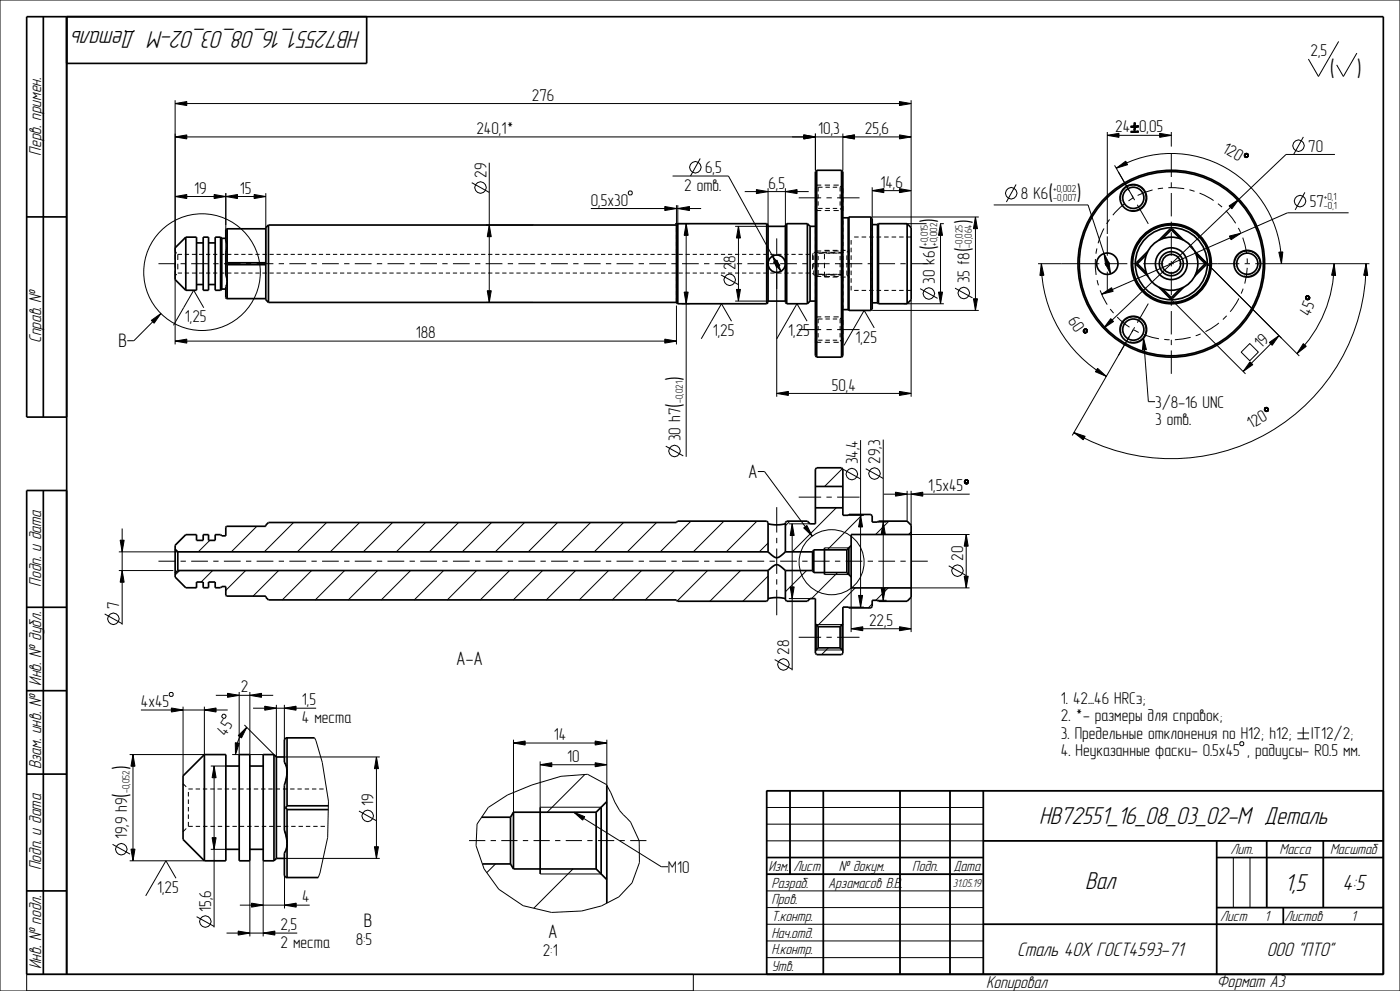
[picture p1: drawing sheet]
<svg xmlns="http://www.w3.org/2000/svg" width="420mm" height="297mm" viewBox="0 0 420 297" stroke-linecap="round" stroke-linejoin="round" font-family="sans-serif">
<g fill="none" stroke="#000" stroke-width=".51">
<path d="M13 5v120M20 5v287M110 5v14h-90M245 51v56l-.4-.4v-55.2zM252.5 51l.4 .4v55.2l-.4 .4zM8 65h12M59 71.1v15.9M59 72.8h2M61 71.1v15.9M62.6 71.1v15.9M62.6 72.8h2M64.6 71.1v15.9"/>
<path d="M67.7 79h.2M67.9 79l.2 .3M68.1 68.6v10.2M68.1 79.3v10.2M68.1 78.8l-.2 .2M68.1 79.3h11.6M68.1 78.8h11.6M79.7 68.6h-11.8l-.2 .3v3.3a3.8 3.8 0 0 1 0 3.5v6.7l.3 1a3.1 3.1 0 0 1-.3 2.4v3.4l.2 .3h11.8M80.5 67.4v23.2l-.8-.8v-21.6zM202.9 67.3l.4-.3v24l-.4-.2zM230 67l.4 .4v23.2l-.4 .4zM230.4 67.8h5.2"/>
<path d="M235.6 67.4l.4-.4v24l-.4-.4zM261.3 65l.4 .4v27.2l-.4 .4zM272.1 67l1.2 1.2v21.6l-1.2 1.2zM340.9 79h.3M341.2 79l2.7 2.8M343.9 76.3l-2.7 2.7M344.4 75.3l-3.5 3.5v.5l3.5 3.5M347.7 72l3.4-3.4h.6l3.4 3.4M351.4 68.9l-2.7 2.7M351.4 68.6v.3M351.4 68.9l2.7 2.7M358.4 75.3l3.5 3.5v.5l-3.5 3.5"/>
<path d="M358.8 76.3l2.8 2.7M361.6 79h.3M361.6 79l-2.8 2.8M59 85.3h2M62.6 85.3h2M230.4 90.2h5.2M347.7 86l3.4 3.5h.6l3.4-3.5M348.7 86.5l2.7 2.7M351.4 89.2v.3M354.1 86.5l-2.7 2.7M20 125h-12v-120h407v287h-407v-145h12M13 147v145"/>
<path d="M230.4 157l2.6 .3 2.6-.3M244.6 152.2h8.3M244.6 145.8h8.3M52.5 164.6l.8 .8M53.3 165.4v5.6M53.3 171l-.8 .8M53.3 171h177.1M53.3 165.4h177.1M230.4 179.4l2.6-.3 2.6 .3M230.4 165.4l1.2 1a1.76 1.76 0 0 0 2.8 0l1.2-1M230.4 171l1.2-1a1.76 1.76 0 0 1 2.8 0l1.2 1M230.4 165.4v-8.8l-.4-.4h-26.7l-.4 .4h-122.4l-.8 .8v.3h-11.8l-.2 .3v2.6h-1.2l-.3-.4h-1.6v1.8h-2v-1.8h-1.6v1.8h-2v-1.8h-3.3l-3.2 3.2v9.6l3.2 3.2h3.3v-1.8h2v1.8h1.6v-1.8h2v1.8h1.6l.3-.4h1.2v2.6l.2 .3h11.8v.3l.8 .8h122.4l.4 .4h26.7l.4-.4v-8.8"/>
<path d="M235.6 165.4v-8.8l.4-.4h6.2l.8 .8h1.6v-16.4l.4-.4h7.5l.4 .4v13.8h1.6l.2-.2h6.6l.4 .4v1.9h1.6l.2-.3h8.6l1.2 1.2v21.6l-1.2 1.2h-8.6l-.2-.3h-1.6v1.9l-.4 .4h-6.6l-.2-.2h-1.6v13.8l-.4 .4h-7.5l-.4-.4v-16.4h-1.6l-.8 .8h-6.2l-.4-.4v-8.8M235.6 171h8.2M235.6 165.4h8.2M243.8 171l.3 .6M243.8 165.4v5.6M244.1 171.6h10M244.1 164.8h10M244.1 164.8l-.3 .6M244.1 164.8v6.8M247.3 164.2v8M254.1 171.6l1.2 1.3M254.1 164.8v6.8"/>
<path d="M254.7 164.2v8M255.3 163.5l-1.2 1.3M273.3 160.2h-18v16h18M8 182h12M244.6 187l.8 .8M244.8 187.2v7.6M245.4 194.2h6.6M245.4 187.8h6.6M245.4 194.2l-.8 .8M245.4 187.8v6.4M252 194.2l.9 .8M252 187.8v6.4"/>
<path d="M252.7 187.2v7.6M252.9 187l-.9 .8M8 207h12M8 232h12M61.3 226.1h6.5v31.9h-6.5M61.3 226.1l-6.4 6.4v19.1l6.4 6.4M61.3 226.1v31.9M67.8 229.6h4M71.8 226.1h3.2v31.9h-3.2zM75 229.6h4M82.2 226.1h-3.2v31.9h3.2M82.2 226.1v31.9"/>
<path d="M82.2 226.1l.7 .8M82.9 226.9v30.4M82.9 226.9h2.4M86.1 221.1v20.4M94.4 221.1h-8.7l-.4 .6v6.7a6.4 6.4 0 0 1 .5 5.5l-.5 1.4v13.5l.6 2.2a6.5 6.5 0 0 1-.6 4.7v6.7l.4 .6h9.8M182 235.4v35.3M237 237v25M247 237v55M270 237v55M285 237v55M295 237v55M415 237h-185v55"/>
<path d="M67.8 254.5h4M75 254.5h4M82.9 257.3h2.4M82.9 257.3l-.7 .7M85.3 242.1h.4M85.7 242.1l.4 .5M86.1 241.5l-.4 .6M86.1 242.6h12.4M86.1 241.5h12.4M86.1 242.6v20.4M144.5 244.9h8.6M144.7 258.9h8.4"/>
<path d="M153.1 258.9l.9 1.5M153.1 244.9v14M154 243.4l-.9 1.5M154 243.4v17M154 243.4h24.8M162 241.9v20M178.8 243.4v17M180.3 241.9v20M182 240.2l-3.2 3.2M230 257h65M295 252h120M365 257h50"/>
<path d="M365 252v40M380 252v20M397 252v20M8 267h12M154 260.4h24.8M178.8 260.4l3.2 3.2M230 262h65M295 277h120M365 272h50M385 272v5"/>
<circle cx="233" cy="79" r="2.6"/>
<circle cx="351.4" cy="79" r="28"/>
<circle cx="351.4" cy="79" r="27.6"/>
<circle cx="351.4" cy="79" r="12"/>
<circle cx="351.4" cy="79" r="11.6"/>
<circle cx="351.4" cy="79" r="10.8"/>
<circle cx="351.4" cy="79" r="11.8"/>
<circle cx="351.4" cy="79" r="3.6"/>
<circle cx="351.4" cy="79" r="2.8"/>
</g>
<g fill="none" stroke="#000" stroke-width=".3">
<path d="M0 0h420v297h-420zM52.5 31l3.5-.6v1.2zM52.5 30v45.4M52.5 31h220.8M269.8 30.4l3.5 .6-3.5 .6zM273.3 30v38.2M52.5 58.9l3.5-.6v1.2zM52.5 58.9h15.2M64.2 58.3l3.5 .6-3.5 .6zM67.7 57.9v9.5M141.5 54.7l5.3 3M146.8 48.8v41.8"/>
<path d="M188.8 57.2h.6l.3 .3v.6l-.3 .3h-.6l-.3-.3v-.6zM201.8 52.8h16.7l15.8 28.5M210.1 47.5l-2.9 5.3M223.4 57.4h19.2M226.9 56.8l3.5 .6-3.5 .6zM230.4 56.4v11M235.6 57.4l3.5-.6v1.2zM235.6 56.4v11M237.6 41h35.7M241.1 40.4l3.5 .6-3.5 .6zM244.6 40v11M244.8 58v1.5"/>
<path d="M246.4 55.5h-1.6v1.5M247.4 55.5h1.6M250 55.5h1.6M252.7 55.5v1.5M252.7 58v1.5M252.9 41l3.5-.6v1.2zM252.9 40v11M261.7 57.1l3.5-.6v1.2zM261.7 56.1v8.9h31.9M261.7 57.1h11.6M269.8 56.5l3.5 .6-3.5 .6zM269.8 40.4l3.5 .6-3.5 .6z"/>
<path d="M304.8 55.3l-2.9 5.2M391 41l-2.9 5.3M391.5 57.7l-3 5.2M400.5 46.3h-14.7l-54.7 52M52.5 75.4h.1M52.5 76.4v1.4M52.5 78.8v1.4M52.5 75.4l.5 .5M53.3 79v1.7M54.6 76.2h-1.3v1.7M55.5 76.2h1.2M57.6 76.2h1.2"/>
<path d="M59.7 76.2h1.3M61.8 76.2h1.3M63.9 76.2h1.3M66 76.2h1.3M68.1 76.2h1.3M70.3 76.2h1.2M72.4 76.2h1.3M74.5 76.2h1.3M76.6 76.2h1.3M78.7 76.2h1.3M80.8 76.2h1.3M83 76.2h1.2"/>
<path d="M85.1 76.2h1.2M87.2 76.2h1.3M89.3 76.2h1.3M91.4 76.2h1.3M93.5 76.2h1.3M95.7 76.2h1.2M97.8 76.2h1.2M99.9 76.2h1.3M102 76.2h1.3M104.1 76.2h1.3M106.2 76.2h1.3M108.4 76.2h1.2"/>
<path d="M110.5 76.2h1.2M112.6 76.2h1.3M114.7 76.2h1.3M116.8 76.2h1.3M118.9 76.2h1.3M121 76.2h1.3M123.2 76.2h1.2M125.3 76.2h1.3M127.4 76.2h1.3M129.5 76.2h1.3M131.6 76.2h1.3M133.7 76.2h1.3"/>
<path d="M135.9 76.2h1.2M138 76.2h1.2M140.1 76.2h1.3M142.2 76.2h1.3M144.3 76.2h1.3M145.8 67.4h14.2M146.4 76.2h1.3M146.8 67.4l.6 3.5h-1.2zM148.6 76.2h1.2M150.7 76.2h1.2M152.8 76.2h1.3M154.9 76.2h1.3"/>
<path d="M157 76.2h1.3M159.1 76.2h1.3M161.3 76.2h1.2M163.4 76.2h1.2M165.5 76.2h1.3M167.6 76.2h1.3M169.7 76.2h1.3M171.8 76.2h1.3M173.9 76.2h1.3M176.1 76.2h1.2M177.2 62.5h33.1M178.2 76.2h1.3"/>
<path d="M180.3 76.2h1.3M182.4 76.2h1.3M184.5 76.2h1.3M186.6 76.2h1.3M188.8 76.2h1.2M190.9 76.2h1.2M193 76.2h1.3M195.1 76.2h1.3M197.2 76.2h1.3M199.3 76.2h1.3M199.4 61.9l3.5 .6-3.5 .6zM201.5 76.2h1.2"/>
<path d="M202.5 67h4.4M202.9 61.5v5.8M203.3 62.5l3.5-.6v1.2zM203.3 61.5v5.5M203.6 76.2h1.2M205.7 76.2h1.3M205.9 67l.6 3.5h-1.2zM205.9 67v69.9M207.8 76.2h1.3M209.9 76.2h1.3M212 76.2h1.3M214.2 76.2h1.2"/>
<path d="M216.3 76.2h1.2M218.4 76.2h1.3M220.5 76.2h1.3M220.5 67.8h9.9M221.5 67.8l.6 3.5h-1.2zM221.5 67.8v22.4M222.6 76.2h1.3M224.7 76.2h1.3M226.8 76.2h1.3M229 76.2h1.2M231.1 76.2h1.3M231.8 76.8l2.2 2.7-1.1 .6z"/>
<path d="M232.1 78.5l1-.5 1.2 3.3zM233 79v39.9M233.2 76.2h1.3M235.3 76.2h1.3M237.4 76.2h1.3M239.5 76.2h1.3M241.7 76.2h1.2M243.8 76.2h.1M243.8 76.2v1.7M243.8 79v1.7M244 75.9l-.2 .3M244.1 75.6h1.5"/>
<path d="M244.1 75.6h.1M244.1 76.5v1.4M244.1 78.8v1.4M244.8 63.1h.1M244.8 63.1h1.6M244.8 60.6v1.5M244.8 77.8v1.5M246.4 75.2h-1.6v1.5M246.6 75.6h1.5M247.3 75h1.5M247.3 76.1v1.6M247.3 78.8v1.6"/>
<path d="M247.4 75.2h1.6M247.4 63.1h1.6M249.1 75.6h1.5M249.8 75h1.4M250 75.2h1.6M250 63.1h1.6M251.6 75.6h1.5M252.2 75h1.5M252.7 63.1h.1M252.7 60.6v1.5M252.7 75.2v1.5M252.7 77.8v1.5"/>
<path d="M254.1 75.6h.1M254.1 76.5v1.4M254.1 78.8v1.4M254.7 75h.1M254.7 75v1.6M254.7 77.7v1.6M254.8 74.9l-.7 .7M255.3 71.9v1.4M255.3 74.2v1.4M255.3 76.5v1.4M255.3 78.8v1.4M256.2 71h1.4"/>
<path d="M258.5 71h1.3M260.7 71h1.4M263 71h1.3M265.2 71h1.4M267.5 71h1.3M269.7 71h1.4M271.1 67h6.9M272 71h1.3M282.2 67l.6 3.5h-1.2zM283.2 67h-1v24M292.6 65l.6 3.5h-1.2zM292.6 65v28"/>
<path d="M298.1 61.4h28.3l6.8 20.7M331.2 76l1.7 3.1-1.2 .4zM331.5 78.9l1.2-.3 .5 3.5zM336.3 60.3a3.8 3.8 0 0 1 3.4-4.8 3.8 3.8 0 0 1 4.1 4.1 3.8 3.8 0 0 1-4.8 3.4M361.9 78.8l22.5 22.5M368.7 61.7l3-2-2.1 2.9zM368.8 70.7l3.5-.8-3 1.9zM404.6 63.8h-18.3l-55.8 24.4M52.5 81.2v22M53 82.2l-.5 .4M53.3 81.8h.1M53.3 81.8h1.3"/>
<path d="M55.5 81.8h1.2M57.6 81.8h1.2M59.7 81.8h1.3M61.8 81.8h1.3M63.9 81.8h1.3M66 81.8h1.3M68.1 81.8h1.3M70.3 81.8h1.2M72.4 81.8h1.3M74.5 81.8h1.3M76.6 81.8h1.3M78.7 81.8h1.3"/>
<path d="M80.8 81.8h1.3M83 81.8h1.2M85.1 81.8h1.2M87.2 81.8h1.3M89.3 81.8h1.3M91.4 81.8h1.3M93.5 81.8h1.3M95.7 81.8h1.2M97.8 81.8h1.2M99.9 81.8h1.3M102 81.8h1.3M104.1 81.8h1.3"/>
<path d="M106.2 81.8h1.3M108.4 81.8h1.2M110.5 81.8h1.2M112.6 81.8h1.3M114.7 81.8h1.3M116.8 81.8h1.3M118.9 81.8h1.3M121 81.8h1.3M123.2 81.8h1.2M125.3 81.8h1.3M127.4 81.8h1.3M129.5 81.8h1.3"/>
<path d="M131.6 81.8h1.3M133.7 81.8h1.3M135.9 81.8h1.2M138 81.8h1.2M140.1 81.8h1.3M142.2 81.8h1.3M144.3 81.8h1.3M145.8 90.6h14.1M146.2 87.1h1.2l-.6 3.5zM146.4 81.8h1.3M148.6 81.8h1.2M150.7 81.8h1.2"/>
<path d="M152.8 81.8h1.3M154.9 81.8h1.3M157 81.8h1.3M159.1 81.8h1.3M161.3 81.8h1.2M163.4 81.8h1.2M165.5 81.8h1.3M167.6 81.8h1.3M169.7 81.8h1.3M171.8 81.8h1.3M173.9 81.8h1.3M176.1 81.8h1.2"/>
<path d="M178.2 81.8h1.3M180.3 81.8h1.3M182.4 81.8h1.3M184.5 81.8h1.3M186.6 81.8h1.3M188.8 81.8h1.2M190.9 81.8h1.2M193 81.8h1.3M195.1 81.8h1.3M197.2 81.8h1.3M199.3 81.8h1.3M201.5 81.8h1.2"/>
<path d="M202.9 91.6v11.6M203.6 81.8h1.2M204.6 91h2.3M205.3 87.5h1.2l-.6 3.5zM205.7 81.8h1.3M207.8 81.8h1.3M209.9 81.8h1.3M212 81.8h1.3M214.2 81.8h1.2M216.3 81.8h1.2M216.3 82.4l5.2 2.9M218.4 81.8h1.3"/>
<path d="M220.5 81.8h1.3M220.5 90.2h9.9M220.9 86.7h1.2l-.6 3.5zM222.6 81.8h1.3M224.7 81.8h1.3M226.8 81.8h1.3M229 81.8h1.2M231.1 81.8h1.3M233.2 81.8h1.3M235.3 81.8h1.3M237.4 81.8h1.3M239.5 81.8h1.3"/>
<path d="M241.7 81.8h1.2M243.8 81.8h.1M243.8 81.8l.2 .4M244.1 81.1v1.3h1.5M244.8 82.8h1.6M244.8 80.3v1.5M244.8 82.8h.1M244.8 97.5v1.5M246.4 95h-1.6v1.5M246.6 82.4h1.5M247.3 81.4v1.6h1.5M247.4 95h1.6"/>
<path d="M247.4 82.8h1.6M249.1 82.4h1.5M249.8 83h1.4M250 95h1.6M250 82.8h1.6M251.6 82.4h1.5M252.2 83h1.5M252.7 80.3v1.5M252.7 82.8h.1M252.7 95v1.5M252.7 97.5v1.5M254.1 81.1v1.3l.7 .8"/>
<path d="M254.7 83h.1M254.7 80.4v1.6M255.3 81.1v1.4M255.3 83.4v1.3M255.3 85.7v1.3M256.2 87h1.4M258.5 87h1.3M260.7 87h1.4M261.7 93h31.9M263 87h1.3M265.2 87h1.4M267.5 87h1.3"/>
<path d="M269.7 87h1.4M271.1 91h12.1M272 87h1.3M273.3 89.8v29.1M276 86.5l5.3 2.9M281.6 87.5h1.2l-.6 3.5zM286.5 86.4l5.3 2.9M292 89.5h1.2l-.6 3.5zM330.5 88.2l3-2 .5 1.1zM333.2 95.5l.9 .9-3 1.9zM336.3 99.8a3.8 3.8 0 0 1 3.4-4.8 3.8 3.8 0 0 1 4.1 4.1 3.8 3.8 0 0 1-4.8 3.4M351.1 89.5l22.6 22.5"/>
<path d="M370.5 80a3.8 3.8 0 0 1 3.4-4.8 3.8 3.8 0 0 1 4.1 4.2 3.8 3.8 0 0 1-4.8 3.3M52.5 102.2l3.5-.6v1.2zM52.5 102.2h150.4M199.4 101.6l3.5 .6-3.5 .6zM233 117.9l3.5-.6v1.2zM233 117.9h40.3M244.8 102.6h1.6M244.8 100v1.6M244.8 102.6h.1M247.4 102.6h1.6M250 102.6h1.6M252.7 100v1.6"/>
<path d="M252.7 102.6h.1M269.8 117.3l3.5 .6-3.5 .6zM343.1 101.4l.8 3.4-1.2 .1zM343.1 101.4l1.4 19h2M372.4 105.5l2.5-2.5 2.6 2.5-2.6 2.6zM375 108.4l.8 .9-2.9 2zM380.8 102.6l2.9-2-2.1 2.9zM383.7 100.6l-10.8 10.7M199.7 133.7l5.3 2.9M258.2 131.9v50.1M265 131.8v48.1M36.6 158.4v28.8"/>
<path d="M77.1 157.7l-7.7 7.7M88.1 156.6l-8.8 8.8M98 156.6l-8.8 8.8M107.9 156.6l-8.8 8.8M117.8 156.6l-8.8 8.8M127.7 156.6l-8.8 8.8M137.6 156.6l-8.8 8.8M147.5 156.6l-8.8 8.8M157.4 156.6l-8.8 8.8M167.3 156.6l-8.8 8.8M177.2 156.6l-8.8 8.8M187.1 156.6l-8.8 8.8"/>
<path d="M197 156.6l-8.8 8.8M207.3 156.2l-9.2 9.2M217.2 156.2l-9.2 9.2M227.1 156.2l-9.2 9.2M236.7 157h6.3M237 156.2l-1.4 1.3M237.7 157l.6 3.5h-1.2zM237.7 157v43.9M250.9 152.2l-13.2 13.2M252.7 140.5l-5.3 5.3M252.9 140.6l5.3 2.9M254.5 154.4h4.7"/>
<path d="M258.2 154.4l.6 3.5h-1.2zM258.8 154.2l-10.6 10.6M259.7 140.5l5.3 2.9M263.3 156.5h2.7M265 156.5l.6 3.5h-1.2zM266.7 156.2l-4 4M273.3 159.4l-.7 .8M35.6 171h16.4M35.6 165.4h17.6M36 161.9h1.2l-.6 3.5zM36.6 171l.6 3.5h-1.2zM53.9 171l-1.4 1.3"/>
<path d="M59 175.8l-.4 .4M62.9 162l-3.4 3.4M63.8 171l-3.5 3.4M64.6 160.2v.1M73.7 171l-6 5.9M83.6 171l-7.7 7.7M93.5 171l-8.8 8.8M103.4 171l-8.8 8.8M113.3 171l-8.8 8.8M123.2 171l-8.8 8.8M133.1 171l-8.8 8.8M143 171l-8.8 8.8"/>
<path d="M152.9 171l-8.8 8.8M162.8 171l-8.8 8.8M172.7 171l-8.8 8.8M182.6 171l-8.8 8.8M192.5 171l-8.8 8.8M202.4 171l-8.8 8.8M212.3 171l-9.1 9.1M222.2 171l-9.2 9.2M230.4 162.7l-2.6 2.7M230.4 172.6l-7.5 7.6M236.7 179.4h6.3M237.1 175.9h1.2l-.6 3.5z"/>
<path d="M242 171l-6.4 6.3M247.3 172.2h7.4M247.3 164.2h7.4M251.3 171.6l-7.8 7.8M255.3 176.2v13.2M256.6 176.2l-11.4 11.4M257.6 178.5h1.2l-.6 3.5zM263.3 179.9h2.7M264.4 176.4h1.2l-.6 3.5zM266.5 176.2l-3.7 3.7M273.3 179v10.4M273.3 176.2h17.6"/>
<path d="M273.3 160.2h17.6M284.6 169.6l5.3 2.9M289.3 172.7h1.2l-.6 3.5zM289.9 160.2l.6 3.5h-1.2zM289.9 160.2v16M31.4 184l5.2 2.9M232.4 197.7l5.3 2.9M244.8 194.8h7.9M244.8 187.2h7.9M248.5 194.2l-2 2M254.5 182h4.7M255.3 188.4l3.5-.6v1.2z"/>
<path d="M255.3 188.4h18M261.7 181l-1.2 1.2M269.8 187.8l3.5 .6-3.5 .6zM42.3 212.8h26M51.1 207.5h.6l.2 .3v.6l-.2 .3h-.6l-.3-.3v-.6zM51.4 212.2l3.5 .6-3.5 .6zM54.9 211.8v20.7M61.3 212.8l3.5-.6v1.2zM61.3 211.8v14.3h-22.4M64.8 208.4h17.2M66.8 214.1l.4-.1 .5 .3 .1 .4-.3 .5-.4 .1-.5-.3-.1-.4zM68.3 207.8l3.5 .6-3.5 .6z"/>
<path d="M71.8 207.4v18.7h-2.2M73.3 217.3l8.9 8.8M74 218a11.5 11.5 0 0 0-3.4 8.1M75 208.4l3.5-.6v1.2zM75 207.4v18.7h4M75.9 212.2h18.9M79.4 211.6l3.5 .6-3.5 .6zM82.9 211.2v15.7M85.3 212.2l3.5-.6v1.2zM85.3 211.2v10.5M389.2 219.7h3.5M391 217.9v3.5"/>
<path d="M39.9 226.1l.6 3.5h-1.2zM39.9 226.1v31.9M54.9 234.9l1 .9M56.5 237.4v1.3M56.5 239.6v1.3M56.5 236.5h1.3M58.7 236.5h1.3M60.9 236.5h1.3M63.1 236.5h1.3M63.2 229.6h4.6M64.2 229.6l.6 3.5h-1.2zM64.2 229.6v48.3"/>
<path d="M65.2 236.5h1.3M67.4 236.5h1.3M69.6 236.5h1.3M70.6 222.6l1.2 .2-1.2 3.3zM71.5 220.4l2.5-2.4-1.6 3.2zM71.8 236.5h1.3M74 236.5h1.3M76.1 236.5h1.4M78.3 236.5h1.3M80.5 236.5h1.3M82.7 236.5h1.3M84.9 236.5h1.3"/>
<path d="M85.3 228.4l.6 1.3M85.3 226.9h28.6M85.9 233l-.3 1.4M86.1 230.7v1.4M87 236.5h1.4M89.2 236.5h1.3M91.4 236.5h1.3M93.6 236.5h1.3M94.4 221.1l2.3 7.4 1.8 11.6-.2 10.9-2.3 10.7-.5 1.3M95.8 236.5h1.3M112.9 226.9l.6 3.5h-1.2zM112.9 226.9v30.4"/>
<path d="M154 222.7l3.5-.6v1.2zM154 221.7v21.7M154 222.7h28M162 229.2l3.5-.6v1.2zM162 228.2v13.7h18.3M162 229.2h20M175.4 232.1l-11.3 11.3M178.5 228.6l3.5 .6-3.5 .6zM178.5 222.1l3.5 .6-3.5 .6zM182 221.7v13.7M230 237h185v55h-185zM237 237v25"/>
<path d="M247 237v55M270 237v55M285 237v55M295 237v55M372 222.6l.2-.3h.6l.3 .3v.6l-.3 .3h-.6l-.2-.3zM389.2 221.4h3.5M33.8 253.1l5.2 2.9M38.9 258h22.4M39.3 254.5h1.2l-.6 3.5zM55.9 248.3l-1 1M56.5 241.8v1.4M56.5 244.1v1.3"/>
<path d="M56.5 246.3v1.4h1.3M58.7 247.7h1.3M60.9 247.7h1.3M63.1 247.7h1.3M63.2 254.5h4.6M63.6 251h1.2l-.6 3.5zM65.3 247.7h1.3M67.5 247.7h1.4M69.7 247.7h1.4M71.9 247.7h1.4M74.1 247.7h1.4M75 258v22.6"/>
<path d="M76.3 247.7h1.4M78.5 247.7h1.4M79 258v22.6M80.7 247.7h1.4M83 247.7h1.3M85.2 247.7h1.3M85.3 248.8l.6 2.4M85.3 257.3h28.6M85.4 256.9v15.4M86.1 252.8l-.3 1.8M87.4 247.7h1.3M89.6 247.7h1.3"/>
<path d="M91.8 247.7h1.3M94 247.7h1.3M96.2 247.7h1.3M98.4 247.7h.1M107.7 243.1l5.2 2.9M112.3 253.8h1.2l-.6 3.5zM146.5 242l5.8-3.7 7.3-3 8.7-2.6 8-.6 5.6 3 1.3 2.5a17.8 17.8 0 0 0 6 8.8l2.6 5.6v6.5l-2.2 6.1-3.9 4.2-5.3 2.7-5.9 1.5-9 .5-8.6-2.1-7.3-4.9-4.4-6.1-2.4-6.9 .3-6.5zM148.6 258.9l-2.6 2.6M172.1 243.4l3.3 1.4-.6 1zM172.1 243.4l26.3 16.4h2M230 242h65M230 247h65"/>
<path d="M230 252h185M230 257h65M365 257h50M365 252v40M370 257v15M375 257v15M380 252v20M397 252v20M59 274.7l5.2 2.9M68 279.6h21.2M71.5 279l3.5 .6-3.5 .6zM72 271.3h20.9"/>
<path d="M75.5 270.7l3.5 .6-3.5 .6zM79 279.6l3.5-.6v1.2zM85.4 271.3l3.5-.6v1.2zM162 261.9h18.3M171.9 260.4l-11.8 11.8M230 262h65M230 267h65M230 272h65M230 277h185M365 272h50M385 272v5M8 297v-5h200v5"/>
<path d="M230 282h65M230 287h65"/>
<circle cx="144.2" cy="56.2" r="1.72"/>
<circle cx="208.6" cy="50.1" r="1.72"/>
<circle cx="303.3" cy="57.9" r="1.72"/>
<circle cx="389.5" cy="43.7" r="1.72"/>
<circle cx="390" cy="60.3" r="1.72"/>
<circle cx="60.6" cy="81.6" r="17.5"/>
<circle cx="218.9" cy="83.9" r="1.72"/>
<circle cx="278.7" cy="88" r="1.72"/>
<circle cx="289.1" cy="87.9" r="1.72"/>
<circle cx="202.4" cy="135.2" r="1.72"/>
<circle cx="255.6" cy="142.1" r="1.72"/>
<circle cx="262.3" cy="142" r="1.72"/>
<circle cx="249.5" cy="168.5" r="9.7"/>
<circle cx="287.2" cy="171.1" r="1.72"/>
<circle cx="34" cy="185.5" r="1.72"/>
<circle cx="235" cy="199.2" r="1.72"/>
<circle cx="36.4" cy="254.5" r="1.72"/>
<circle cx="110.3" cy="244.6" r="1.72"/>
<circle cx="61.6" cy="276.2" r="1.72"/>
</g>
<g fill="#000">
<path d="M52.5 31l3.5-.6v1.2zM269.8 30.4l3.5 .6-3.5 .6zM52.5 58.9l3.5-.6v1.2zM64.2 58.3l3.5 .6-3.5 .6zM226.9 56.8l3.5 .6-3.5 .6zM235.6 57.4l3.5-.6v1.2zM241.1 40.4l3.5 .6-3.5 .6zM252.9 41l3.5-.6v1.2zM261.7 57.1l3.5-.6v1.2zM269.8 56.5l3.5 .6-3.5 .6zM269.8 40.4l3.5 .6-3.5 .6zM368.7 61.7l3-2-2.1 2.9z"/>
<path d="M146.8 67.4l.6 3.5h-1.2zM199.4 61.9l3.5 .6-3.5 .6zM203.3 62.5l3.5-.6v1.2zM205.9 67l.6 3.5h-1.2zM221.5 67.8l.6 3.5h-1.2zM231.8 76.8l2.2 2.7-1.1 .6zM282.2 67l.6 3.5h-1.2zM292.6 65l.6 3.5h-1.2zM331.2 76l1.7 3.1-1.2 .4zM368.8 70.7l3.5-.8-3 1.9zM146.2 87.1h1.2l-.6 3.5zM205.3 87.5h1.2l-.6 3.5z"/>
<path d="M220.9 86.7h1.2l-.6 3.5zM232.1 78.5l1-.5 1.2 3.3zM281.6 87.5h1.2l-.6 3.5zM292 89.5h1.2l-.6 3.5zM330.5 88.2l3-2 .5 1.1zM333.2 95.5l.9 .9-3 1.9zM331.5 78.9l1.2-.3 .5 3.5zM52.5 102.2l3.5-.6v1.2zM199.4 101.6l3.5 .6-3.5 .6zM233 117.9l3.5-.6v1.2zM269.8 117.3l3.5 .6-3.5 .6zM343.1 101.4l.8 3.4-1.2 .1z"/>
<path d="M375 108.4l.8 .9-2.9 2zM380.8 102.6l2.9-2-2.1 2.9zM237.7 157l.6 3.5h-1.2zM258.2 154.4l.6 3.5h-1.2zM265 156.5l.6 3.5h-1.2zM36 161.9h1.2l-.6 3.5zM36.6 171l.6 3.5h-1.2zM237.1 175.9h1.2l-.6 3.5zM264.4 176.4h1.2l-.6 3.5zM289.3 172.7h1.2l-.6 3.5zM289.9 160.2l.6 3.5h-1.2zM255.3 188.4l3.5-.6v1.2z"/>
<path d="M257.6 178.5h1.2l-.6 3.5zM269.8 187.8l3.5 .6-3.5 .6zM51.4 212.2l3.5 .6-3.5 .6zM61.3 212.8l3.5-.6v1.2zM68.3 207.8l3.5 .6-3.5 .6zM71.5 220.4l2.5-2.4-1.6 3.2zM75 208.4l3.5-.6v1.2zM79.4 211.6l3.5 .6-3.5 .6zM85.3 212.2l3.5-.6v1.2zM39.9 226.1l.6 3.5h-1.2zM64.2 229.6l.6 3.5h-1.2zM70.6 222.6l1.2 .2-1.2 3.3z"/>
<path d="M112.9 226.9l.6 3.5h-1.2zM154 222.7l3.5-.6v1.2zM162 229.2l3.5-.6v1.2zM178.5 228.6l3.5 .6-3.5 .6zM178.5 222.1l3.5 .6-3.5 .6zM39.3 254.5h1.2l-.6 3.5zM63.6 251h1.2l-.6 3.5zM112.3 253.8h1.2l-.6 3.5zM172.1 243.4l3.3 1.4-.6 1zM71.5 279l3.5 .6-3.5 .6zM79 279.6l3.5-.6v1.2zM75.5 270.7l3.5 .6-3.5 .6z"/>
<path d="M85.4 271.3l3.5-.6v1.2z"/>
</g>
<!-- layer: AXES -->
<g fill="none" stroke="#000" stroke-width=".51">
<path d="M245 51h7.5M55.7 71.1l-3.2 3.2v9.5l3.2 3.2M55.7 71.1v15.9M55.7 71.1h3.3M61 71.1h1.6M64.6 71.1h1.6M66.2 71.1v15.9M66.2 71.1l.3 .3M66.5 71.4v15.2M66.5 71.4h1.2M80.5 67.4h122.4M203.3 67h26.7"/>
<path d="M236 67h6.2M242.2 67l.8 .8M242.2 67v24M243 67.8h1.6M243 67.8v22.4M252.9 65.3h1.6M254.5 65.3v27.5M254.7 65h6.6M254.7 65l-.2 .3M254.7 65v28M261.7 67.3h1.6M263.3 67.3v23.5"/>
<path d="M263.5 67h8.6M263.5 67l-.2 .3M263.5 67v24M55.7 87h3.3M61 87h1.6M64.6 87h1.6M66.5 86.6l-.3 .4M66.5 86.6h1.2M80.5 90.6h122.4M203.3 91h26.7M236 91h6.2M243 90.2h1.6"/>
<path d="M243 90.2l-.8 .8M252.9 92.8h1.6M254.5 92.8l.2 .2M254.7 93h6.6M261.7 90.8h1.6M263.3 90.8l.2 .2M263.5 91h8.6M245 107h7.5"/>
<circle cx="340" cy="59.3" r="4"/>
<circle cx="340" cy="59.3" r="3.2"/>
<circle cx="332.2" cy="79" r="3.2"/>
<circle cx="351.4" cy="79" r="8"/>
<circle cx="351.4" cy="79" r="4.8"/>
<circle cx="374.2" cy="79" r="4"/>
<circle cx="374.2" cy="79" r="3.2"/>
<circle cx="340" cy="98.8" r="4"/>
<circle cx="340" cy="98.8" r="3.2"/>
</g>
<g fill="none" stroke="#000" stroke-width=".3">
<path d="M239.6 59.3h6.7M244.6 55.3l.5 .5M244.6 56.4v1.6M244.6 59v1.6M245.4 58.2v1.3M246.8 56.1h-1.4v1.3M247.6 56.1h1.4M247.9 59.3h1.6M249.8 56.1h1.4M251.1 59.3h6.8M252 58.2v1.3M252.5 55.6l-.5 .5v1.3"/>
<path d="M252.9 56.4v1.6M252.9 59v1.6M335.5 51.5l3.3 5.7M339.6 58.6l.8 1.4M351.4 46v7M351.4 54.6v1.6M351.4 57.8v7M47.5 79h5.1M54.2 79h1.6M57.4 79h5M64 79h1.6M67.2 79h5"/>
<path d="M73.8 79h1.6M77 79h5M83.6 79h1.6M86.8 79h5M93.4 79h1.6M96.6 79h5M103.2 79h1.6M106.4 79h5.1M113.1 79h1.6M116.3 79h5M122.9 79h1.6M126.1 79h5"/>
<path d="M132.7 79h1.6M135.9 79h5M142.5 79h1.6M145.7 79h5M152.3 79h1.6M155.5 79h5M162.1 79h1.6M165.3 79h5.1M172 79h1.6M175.1 79h5.1M181.8 79h1.6M185 79h5"/>
<path d="M191.6 79h1.6M194.8 79h5M201.4 79h1.6M202.9 68.3v1.2M202.9 70.4v1.3M202.9 72.5v1.3M202.9 74.6v1.3M202.9 76.7v1.3M202.9 78.8v1.3M204.6 79h5M211.2 79h1.6M214.4 79h5"/>
<path d="M221 79h1.6M224.2 79h5.1M230.9 79h1.5M233 71.4v5.2M233 78.2v1.6M234 79h5.1M240.7 79h1.6M243.9 79h5M244.6 61.7v1.6l.5-.5M244.6 75l.5 .5M244.6 67.8h.1M244.6 68.7v1.4"/>
<path d="M244.6 71v1.3M244.6 73.2v1.4M244.6 75.5v1.3M244.6 77.7v1.3M244.6 79.9v1.4M245.4 62.5h1.4M245.4 60.3v1.3M245.4 76.7v1.3M245.4 78.8v1.3M247.4 75.8l-2 .1M247.6 62.5h1.4M249.8 62.5h1.4"/>
<path d="M250.5 79h1.6M252 62.5l.5 .5M252 60.3v1.3M252 76.7v1.3M252 78.8v1.3M252.5 75.4l-.5 .5M252.9 74.6v1.2l-5.3 .1M252.9 61.7v1.6M252.9 66.1v1.3M252.9 68.2v1.3M252.9 70.4v1.2M252.9 72.5v1.2"/>
<path d="M252.9 76.7v1.3M252.9 78.8v1.3M253.7 79h5M260.3 79h1.6M261.7 68.2v1.2M261.7 70.3v1.3M261.7 72.4v1.3M261.7 74.6v1.2M261.7 76.7v1.3M261.7 78.8v1.3M263.5 79h5M270.1 79h1.6"/>
<path d="M273.3 79h5M318.4 79h11.4M331.4 79h6.8M332.2 70.8v5.8M332.2 78.2v1.6M339.8 79h1.6M341.2 61.4l3.3 5.7M343 79h6M350.6 79h1.6M351.4 66.4v1.6M351.4 69.6v7M351.4 78.2v1.6"/>
<path d="M353.8 79h18M373.4 79h1.6M376.6 79h7.8M202.9 80.9v1.3M202.9 83v1.3M202.9 85.2v1.2M202.9 87.3v1.2M202.9 89.4v1.2M233 81.4v5.2M239.6 98.8h6.7M244.6 94.8l.5 .5M244.6 82.2v1.3"/>
<path d="M244.6 84.4v1.4M244.6 86.7v1.3M244.6 88.9v1.3M244.6 95.8v1.6M244.6 98.5v1.6M245.1 82.5l-.5 .5M245.4 80.9v1.3h2M245.4 97.7v1.3M245.4 99.8v1.3M246.8 95.6h-1.4v1.3M247.6 95.6h1.4M247.9 98.8h1.6"/>
<path d="M249.8 95.6h1.4M251.1 98.8h6.8M252 80.9v1.3l.5 .5M252 97.7v1.3M252 99.8v1.3M252.5 95.1l-.5 .5v1.3M252.9 80.9v1.3h-5.3M252.9 83.1v1.2M252.9 85.2v1.2M252.9 87.3v1.3M252.9 89.4v1.3M252.9 91.5v1.3"/>
<path d="M252.9 95.8v1.6M252.9 98.5v1.6M261.7 81v1.2M261.7 83.1v1.3M261.7 85.2v1.3M261.7 87.3v1.3M261.7 89.5v1.3M332.2 81.4v5.8M340.4 98.1l-.8 1.4M344.5 91l-3.3 5.7M351.4 81.4v7M351.4 90v1.6"/>
<path d="M351.4 93.2v7M244.6 101.2v1.6l.5-.5M245.4 102h1.4M247.6 102h1.4M249.8 102h1.4M252 102l.5 .4M252.9 101.2v1.6M338.8 100.9l-3.3 5.7M351.4 101.8v1.6M351.4 105v7M233 152v7.6M239.6 149h6.7"/>
<path d="M247.9 149h1.6M251.1 149h6.8M47.5 168.2h5.1M54.2 168.2h1.6M57.4 168.2h5M64 168.2h1.6M67.2 168.2h5M73.8 168.2h1.6M77 168.2h5M83.6 168.2h1.6M86.8 168.2h5M93.4 168.2h1.6"/>
<path d="M96.6 168.2h5M103.2 168.2h1.6M106.4 168.2h5.1M113.1 168.2h1.6M116.3 168.2h5M122.9 168.2h1.6M126.1 168.2h5M132.7 168.2h1.6M135.9 168.2h5M142.5 168.2h1.6M145.7 168.2h5M152.3 168.2h1.6"/>
<path d="M155.5 168.2h5M162.1 168.2h1.6M165.3 168.2h5.1M172 168.2h1.6M175.1 168.2h5.1M181.8 168.2h1.6M185 168.2h5M191.6 168.2h1.6M194.8 168.2h5M201.4 168.2h1.6M204.6 168.2h5M211.2 168.2h1.6"/>
<path d="M214.4 168.2h5M221 168.2h1.6M224.2 168.2h5.1M230.9 168.2h1.5M233 161.2v1.6M233 164.4v7.6M233 173.6v1.6M233 176.8v7.6M234 168.2h5.1M240.7 168.2h1.6M243.9 168.2h5M250.5 168.2h1.6"/>
<path d="M253.7 168.2h5M260.3 168.2h1.6M263.5 168.2h5M270.1 168.2h1.6M273.3 168.2h5M239.6 191h6.7M247.9 191h1.6M251.1 191h6.8M140.7 251.9h4.9M147.2 251.9h1.6M150.4 251.9h4.9M156.9 251.9h1.6"/>
<path d="M160 251.9h4.9M166.5 251.9h1.6M169.7 251.9h4.9M176.2 251.9h1.6M179.4 251.9h4.9M185.9 251.9h1.6M189.1 251.9h4.8"/>
</g>
<path d="M374.2 79a22.8 22.8 0 0 0-33.7-20 22.8 22.8 0 0 0-1.6 39.1 22.8 22.8 0 0 0 35.2-17.1l.1-2" fill="none" stroke="#000" stroke-width=".3" stroke-dasharray="1.6 1.6 4.8 1.6" stroke-linecap="butt"/>
<!-- layer: DETAILS -->
<path d="M401.6 12.4l-6.1 10.5-3-5.2M407.1 15.9l-4.1 7-2-3.5M45.4 96l2.9-2-2.1 2.9zM48.3 94l-8.1 8.1h-2M61.1 92.2l-3-5.2-6.1 10.5M219.5 96.3l-3.1-5.3-6 10.5M242.1 96.3l-3-5.3-6.1 10.5M262.3 98.3l-3.1-5.3-6 10.5M227.3 141.3h2l14.4 19.4M241.1 158.2l1-.7 1.6 3.2zM52.8 263.2l-3-5.2-6.1 10.5" fill="none" stroke="#000" stroke-width=".3"/>
<path d="M45.4 96l2.9-2-2.1 2.9zM241.1 158.2l1-.7 1.6 3.2z" fill="#000"/>
<!-- layer: DRAFT_DIMS -->
<g fill="#000">
<path d="M340.6 36.8v.9h-.4zM339.3 38.2l1.3-.5zM339.3 37.7h.9l-.9 .5zM340.6 38.2v.9h-.4zM340.2 36.8h.4l-.4 .9zM340.2 38.2l1.3-.5zM340.6 38.2l.9-.5v.5zM340.2 38.2h.4l-.4 .9zM52.5 41l3.5-.6v1.2zM67.7 58.9l3.5-.6v1.2zM76.2 58.3l3.5 .6-3.5 .6zM241.1 40.4l3.5 .6-3.5 .6z"/>
<path d="M332.2 40.6l3.5-.6v1.2zM334.9 50.4l2.8-2.1 .6 1.1zM347.9 40l3.5 .6-3.5 .6zM373.3 46.6l.3 .2zM373.3 46.4l.2 .2zM373.3 46.8l.9 .4zM373.3 46.3h.3zM373.3 46.9l.8 .3zM373.4 46.1l.3 .1zM373.3 46.6l.2 .1zM373.3 46.4h.3zM373.3 46.3l.3 .1h-.3z"/>
<path d="M373.3 46.8l.3 .1zM373.4 47.1l.5 .1zM373.6 47.1l.3 .1zM373.6 46l.4 .2zM373.3 46.8l.4 .1zM373.4 46.1l.2 .2h-.3zM373.3 46.8l.5 .2zM373.7 46l.8 .4zM373.4 46.1l.4 .1zM373.3 46.9l.6 .3zM373.9 47l.4 .1zM373.4 46.1l.5 .1z"/>
<path d="M373.9 45.9l.6 .4zM374 47l.3 .1zM373.3 46.8l.8 .4zM374.1 46l.3 .1zM373.6 46l.5 .2zM374.2 46.9h.3l-.2 .2zM374.1 46.2l.4 .2zM373.8 47l.4 .2zM374.2 46.3l.3 .1zM374.2 46.4l.4 .2zM374.3 46.7h.2zM374.2 46.8l.3-.1v.2z"/>
<path d="M374.3 46.5l.3 .1zM374.3 46.6l.2 .1zM374.1 46.9l.2 .2zM373.9 45.9l.5 .2zM374.2 46.8l.3 .1zM373.7 46l.8 .3zM312.4 79l.8 3.5-1.2 .1zM383.6 75.6l1.2-.1-.4 3.5zM400.2 79l.5 3.6-1.2-.1zM409.8 79l.5 3.6-1.2-.1zM325 99.2l.5 .6zM325 99.1l.7 .7z"/>
<path d="M325 98.9l.2 .3zM325 99.4l.3 .4zM325.1 99.5l.2 .3zM325.1 98.8l.1 .2zM325 99.1l.2 .2zM325 99.1l.3 .3zM325.2 98.6l.3 .2zM325 98.9l.2 .2zM325 99.1l.4 .4zM325 99.2l.3 .6zM325.1 98.8l.3 .1zM325.1 98.8l.1-.2 .2 .3z"/>
<path d="M325.4 98.6l.2 .2zM325.4 99.5l.4 .3zM325.2 98.6h.2l.1 .2zM325 99.1l.5 .7zM325.5 99.6l.3 .2zM325.6 98.5l.3 .4zM325.4 99.5l.3 .3zM325.4 98.6l.3 .2zM325.7 98.6l.6 .7zM325.7 99.6l.3 .1-.2 .1zM325.4 98.6l.4 .2zM325.6 99.6l.2 .2z"/>
<path d="M325.8 99.5l.3 .1zM325.8 99.5l.3 .1-.1 .1zM325.9 98.6l.4 .5zM325.6 98.5l.4 .5zM326 99.3l.2 .2zM326 99.3l.1 .3zM325.7 99.6l.3 .1zM326 99l.3 .3zM326 99.1l.3 .2zM326 99.2l.2 .3zM326 98.7l.2 .3zM325.9 98.6l.3 .4z"/>
<path d="M325.7 98.6l.6 .5zM391.8 88.9l-.2 .3zM391.8 88.9l.1-.2-.3 .6zM391.9 88.7l.1-.1-.3 .9zM392 88.6l-.3 .9zM391.8 88.9l-.2 .4zM391.9 89.2l-.1 .4zM392 89.5l-.1 .3zM391.9 88.7l-.2 .8zM391.9 89.3v.5zM391.9 89.1l-.1 .5zM391.9 89.4v.4z"/>
<path d="M392 88.6l-.1 .5zM392.1 89.6l-.1 .3zM392.1 89.6l-.1 .3-.1-.1zM392 88.6v.4zM392 88.6h.2l-.1 .3zM392.1 89.6l.1 .3zM392.1 89.6l.1 .3h-.2zM392.2 88.6l-.1 .3zM392.2 89.6v.3zM392.2 88.6h.2l-.2 .3zM392.3 89.7l.1 .2zM392.3 89.7l-.1 .2z"/>
<path d="M392.4 88.6l-.2 .3zM392.4 89.6v.3zM392.4 88.6v.3zM392.4 88.6l.1 .1-.1 .2zM392.5 89.6v.2zM392.5 89.6l-.1 .3zM392.5 88.7h.2l-.2 .2zM392.5 88.7v.2zM392.8 88.8l-.3 1zM392.6 89.4l-.1 .4zM392.7 89.3l-.2 .5zM392.7 88.7v.4z"/>
<path d="M392.7 88.7v.5zM392.9 89l-.2 .8zM392.7 88.7l-.1 .3zM392.8 88.8l-.1 .5zM392.9 89.2l-.1 .5zM392.9 89.2v.3zM392.9 89l-.4 .8zM392.9 89.2l-.2 .6zM329.3 110.4l2.6 2.4-3.3-1.4zM391 103l.9 .8-2.8 2.2zM322.2 129.6l3.3 1.2-.5 1zM379.3 122.7l.4-.3z"/>
<path d="M379.3 122.9l.2-.2zM379.3 122.5l.8-.4zM379.6 122.8l-.2 .2zM379.4 122.4l.5-.3zM379.5 122.3l.2-.2zM379.7 123l-.2 .2zM379.5 122.6l-.2 .3zM379.3 122.9l.3-.1-.2 .2zM379.6 122.9l-.1 .3zM379.4 123l.2-.1-.1 .3zM379.6 122.5l-.3 .4zM379.3 122.7l.3-.2-.3 .4z"/>
<path d="M379.6 123.3l.3-.2zM379.7 123.1l-.1 .2zM379.5 123.2l.2-.1zM379.3 122.5l.4-.1-.4 .3zM379.5 122.3l.2-.2-.3 .3zM379.8 123.3l.8-.6zM379.7 122.4l.4-.3zM379.9 123.1l-.1 .2zM379.8 122.3l.3-.2zM380.1 122.1h.2l-.4 .2zM379.9 123.4l.7-.5zM379.4 122.4l.5-.3-.6 .4z"/>
<path d="M379.8 123.3l.3-.3zM380 122.3l.3-.2zM380.3 122.1l.1 .2-.3 .1zM379.8 123.3l.4-.3zM380.1 123.4l.4-.3zM380.3 123.3l.2-.2zM380.6 122.6l-.3 .3zM379.9 122.3l.4-.2zM380.4 122.3l-.1 .2zM380.4 122.3l.1 .1-.2 .1zM380.5 122.4l.1 .2h-.3zM380.3 122.7l.3-.1z"/>
<path d="M380.1 122.4l.3-.1zM379.9 123.4l.6-.3zM380.3 122.5l.2-.1zM380.3 122.6h.3zM379.8 123.3l.8-.4zM380.3 122.9l.3-.2zM268.6 147.5l3.5 .6-3.5 .6zM273.3 148.1l3.5-.6v1.2zM289.3 144.4l.2-.1zM289.3 144.2h.3zM289.3 144.6h.3zM289.4 144.1l.4-.1z"/>
<path d="M289.4 144.7h.3zM289.5 143.9h.9zM289.5 144.9l1-.2zM289.3 144.6l.2-.2zM289.3 144.4h.2l-.2 .2zM289.3 144.2l.2 .1-.2 .1zM289.6 143.8h.7zM289.6 145l.8-.1zM289.3 144.2l.4-.1zM289.4 144.1h.3l-.4 .1zM289.5 144.9l.3-.1zM289.8 143.8h.3z"/>
<path d="M289.5 144.9l.4-.1zM289.4 144.1l.5-.1zM289.5 143.9l.4 .1-.5 .1zM289.5 144.9l.5-.1zM289.8 145h.4zM289.9 145h.3zM289.9 144l.5-.1zM289.6 143.8h.5zM290 144l.4-.1zM290.1 144.1h.4zM290.1 144.7l.4-.1zM290.3 144.6h.2z"/>
<path d="M289.6 145h.6zM289.5 143.9l.8-.1zM290.2 144.1h.3zM290.3 144.2h.2zM290.3 144.3l.2-.1zM290.3 144.4l.2-.2 .1 .2zM290.3 144.5l.3-.1-.1 .2zM289.5 144.9h.9zM290 144.8l.5-.1zM290.3 144.5l.2 .1zM290.3 144.4h.3z"/>
</g>
<g fill="none" stroke="#000" stroke-width=".3">
<path d="M332.2 39.6v30.5M339.3 38.2l1.3-.5h.9zM339.3 38.2l1.3-.5zM339.3 37.7h.9l-.9 .5zM339.3 38.2l2.2-.5-1.3 .5zM339.3 39.3h2.2l-2.2 .4zM339.3 39.7l2.2-.4v.4zM340.2 36.8h.4l-.4 .9zM340.2 38.2l1.3-.5zM340.2 38.2h.4l-.4 .9zM340.6 36.8v.9h-.4zM340.6 38.2l.9-.5v.5z"/>
<path d="M340.6 38.2v.9h-.4zM347.9 40l3.5 .6-3.5 .6zM351.4 39.6v4.3M52.5 41l3.5-.6v1.2zM52.5 40v34.3M52.5 41h192.1M67.7 58.9l3.5-.6v1.2zM67.7 57.9v21.1M67.7 58.9h12M76.2 58.3l3.5 .6-3.5 .6zM79.7 57.9v21.1M241.1 40.4l3.5 .6-3.5 .6z"/>
<path d="M244.6 40v11M332.2 40.6l3.5-.6v1.2zM332.2 40.6h19.2M334.4 49.6l5.6 9.7M334.9 50.4l2.8-2.1 .6 1.1zM334.9 50.4a33 33 0 0 1 49.5 28.6M373.3 46.6l.2 .1zM373.3 46.6l.3 .2zM373.3 46.4h.3zM373.3 46.4l.2 .2zM373.3 46.8l.5 .2zM373.3 46.8l.4 .1z"/>
<path d="M373.3 46.8l.3 .1zM373.3 46.8l.9 .4zM373.3 46.8l.8 .4zM373.3 46.3h.3zM373.3 46.3l.3 .1h-.3zM373.3 46.9l.8 .3zM373.3 46.9l.6 .3zM373.4 47.1l.5 .1zM373.4 46.1l.4 .1zM373.4 46.1l.5 .1zM373.4 46.1l.3 .1zM373.4 46.1l.2 .2h-.3z"/>
<path d="M373.6 47.1l.3 .1zM373.6 46l.5 .2zM373.6 46l.4 .2zM373.7 46l.8 .3zM373.7 46l.8 .4zM373.8 47l.4 .2zM373.9 47l.4 .1zM373.9 45.9l.5 .2zM373.9 45.9l.6 .4zM374 47l.3 .1zM374.1 46l.3 .1zM374.1 46.9l.2 .2z"/>
<path d="M374.1 46.2l.4 .2zM374.2 46.9h.3l-.2 .2zM374.2 46.3l.3 .1zM374.2 46.4l.4 .2zM374.2 46.8l.3-.1v.2zM374.2 46.8l.3 .1zM374.3 46.7h.2zM374.3 46.5l.3 .1zM374.3 46.6l.2 .1zM311.4 79h7M312.4 79l.8 3.5-1.2 .1zM312.4 79a39 39 0 0 0 19.5 33.8"/>
<path d="M356.8 73.7l33 33M383.6 75.6l1.2-.1-.4 3.5zM384.4 79h26.4M400.2 79l.5 3.6-1.2-.1zM400.2 79a38.1 38.1 0 0 1-11.1 27M409.8 79l.5 3.6-1.2-.1zM409.8 79a58.4 58.4 0 0 1-87.6 50.6M325 99.2l.5 .6zM325 99.2l.3 .6zM325 99.1l.4 .4zM325 99.1l.3 .3zM325 99.1l.2 .2z"/>
<path d="M325 99.1l.7 .7zM325 99.1l.5 .7zM325 99.4l.3 .4zM325 98.9l.2 .2zM325 98.9l.2 .3zM325.1 99.5l.2 .3zM325.1 98.8l.3 .1zM325.1 98.8l.1-.2 .2 .3zM325.1 98.8l.1 .2zM325.2 98.6h.2l.1 .2zM325.2 98.6l.3 .2zM325.4 99.5l.3 .3z"/>
<path d="M325.4 98.6l.3 .2zM325.4 98.6l.4 .2zM325.4 98.6l.2 .2zM325.4 99.5l.4 .3zM325.5 99.6l.3 .2zM325.6 98.5l.4 .5zM325.6 98.5l.3 .4zM325.6 99.6l.2 .2zM325.7 98.6l.6 .5zM325.7 98.6l.6 .7zM325.7 99.6l.3 .1zM325.7 99.6l.3 .1-.2 .1z"/>
<path d="M325.8 99.5l.3 .1zM325.8 99.5l.3 .1-.1 .1zM325.9 98.6l.3 .4zM325.9 98.6l.4 .5zM326 99l.3 .3zM326 99.3l.1 .3zM326 99.1l.3 .2zM326 99.2l.2 .3zM326 99.3l.2 .2zM326 98.7l.2 .3zM340 98.8l-18.3 31.7M391.8 88.9l-.2 .3z"/>
<path d="M391.8 88.9l-.2 .4zM391.8 88.9l.1-.2-.3 .6zM391.9 89.2l-.1 .4zM391.9 88.7l-.2 .8zM391.9 88.7l.1-.1-.3 .9zM391.9 89.3v.5zM391.9 89.1l-.1 .5zM391.9 89.4v.4zM392 89.5l-.1 .3zM392 88.6l-.3 .9zM392 88.6l-.1 .5zM392 88.6v.4z"/>
<path d="M392 88.6h.2l-.1 .3zM392.1 89.6l-.1 .3-.1-.1zM392.1 89.6l-.1 .3zM392.1 89.6l.1 .3zM392.1 89.6l.1 .3h-.2zM392.2 88.6l-.1 .3zM392.2 88.6h.2l-.2 .3zM392.2 89.6v.3zM392.3 89.7l.1 .2zM392.3 89.7l-.1 .2zM392.4 88.6l-.2 .3zM392.4 88.6v.3z"/>
<path d="M392.4 88.6l.1 .1-.1 .2zM392.4 89.6v.3zM392.5 89.6v.2zM392.5 89.6l-.1 .3zM392.5 88.7v.2zM392.5 88.7h.2l-.2 .2zM392.6 89.4l-.1 .4zM392.7 89.3l-.2 .5zM392.7 88.7l-.1 .3zM392.7 88.7v.4zM392.7 88.7v.5zM392.8 88.8l-.1 .5z"/>
<path d="M392.8 88.8l-.3 1zM392.9 89l-.4 .8zM392.9 89l-.2 .8zM392.9 89.2l-.2 .6zM392.9 89.2l-.1 .5zM392.9 89.2v.3zM329.3 110.4l2.6 2.4-3.3-1.4zM391 103l.9 .8-2.8 2.2zM322.2 129.6l3.3 1.2-.5 1zM379.3 122.7l.4-.3zM379.3 122.7l.3-.2-.3 .4zM379.3 122.9l.2-.2z"/>
<path d="M379.3 122.9l.3-.1-.2 .2zM379.3 122.5l.8-.4zM379.3 122.5l.4-.1-.4 .3zM379.4 123l.2-.1-.1 .3zM379.4 122.4l.5-.3zM379.4 122.4l.5-.3-.6 .4zM379.5 122.3l.2-.2zM379.5 122.3l.2-.2-.3 .3zM379.5 123.2l.2-.1zM379.5 122.6l-.2 .3zM379.6 122.8l-.2 .2zM379.6 122.9l-.1 .3z"/>
<path d="M379.6 122.5l-.3 .4zM379.6 123.3l.3-.2zM379.7 123l-.2 .2zM379.7 123.1l-.1 .2zM379.7 122.4l.4-.3zM379.8 123.3l.4-.3zM379.8 123.3l.3-.3zM379.8 123.3l.8-.6zM379.8 123.3l.8-.4zM379.8 122.3l.3-.2zM379.9 123.1l-.1 .2zM379.9 122.3l.4-.2z"/>
<path d="M379.9 123.4l.7-.5zM379.9 123.4l.6-.3zM380 122.3l.3-.2zM380.1 123.4l.4-.3zM380.1 122.1h.2l-.4 .2zM380.1 122.4l.3-.1zM380.3 123.3l.2-.2zM380.3 122.9l.3-.2zM380.3 122.1l.1 .2-.3 .1zM380.3 122.5l.2-.1zM380.3 122.6h.3zM380.3 122.7l.3-.1z"/>
<path d="M380.4 122.3l-.1 .2zM380.4 122.3l.1 .1-.2 .1zM380.5 122.4l.1 .2h-.3zM380.6 122.6l-.3 .3zM265.1 148.1h25.8M268.6 147.5l3.5 .6-3.5 .6zM272.1 147.1v9.1M273.3 148.1l3.5-.6v1.2zM273.3 147.1v10.3M289.3 144.4l.2-.1zM289.3 144.4h.2l-.2 .2zM289.3 144.2l.4-.1z"/>
<path d="M289.3 144.2h.3zM289.3 144.2l.2 .1-.2 .1zM289.3 144.6l.2-.2zM289.3 144.6h.3zM289.4 144.1l.5-.1zM289.4 144.1l.4-.1zM289.4 144.1h.3l-.4 .1zM289.4 144.7h.3zM289.5 143.9l.8-.1zM289.5 143.9h.9zM289.5 143.9l.4 .1-.5 .1zM289.5 144.9l.5-.1z"/>
<path d="M289.5 144.9l.4-.1zM289.5 144.9l.3-.1zM289.5 144.9l1-.2zM289.5 144.9h.9zM289.6 143.8h.5zM289.6 143.8h.7zM289.6 145l.8-.1zM289.6 145h.6zM289.8 143.8h.3zM289.8 145h.4zM289.9 144l.5-.1zM289.9 145h.3z"/>
<path d="M290 144l.4-.1zM290 144.8l.5-.1zM290.1 144.1h.4zM290.1 144.7l.4-.1zM290.2 144.1h.3zM290.3 144.2h.2zM290.3 144.6h.2zM290.3 144.3l.2-.1zM290.3 144.4l.2-.2 .1 .2zM290.3 144.4h.3zM290.3 144.5l.3-.1-.1 .2zM290.3 144.5l.2 .1z"/>
</g>
<path d="M339.3 37.9h2.2" fill="none" stroke="#000" stroke-width=".41"/>
<path d="M339.3 39.5h2.2" fill="none" stroke="#000" stroke-width=".38"/>
<g font-size="7.6">
<text x="108.2" y="9.4" transform="rotate(-180 108.2 9.4)">HB72551_16_08_03_02-М Деталь</text>
<text x="311.8" y="247.1">HB72551_16_08_03_02-М Деталь</text>
<text x="325.5" y="266.4">Вал</text>
<text x="385.5" y="267.1">1,5</text>
</g>
<g font-size="7.5">
<text x="399" y="23.1">(</text>
<text x="407" y="23.1">)</text>
</g>
<g font-size="7.2">
<text x="314.6" y="60.4">(</text>
<text x="323" y="60.4">)</text>
<text x="281.1" y="66.7" transform="rotate(-90 281.1 66.7)">)</text>
<text x="291.6" y="67.2" transform="rotate(-90 291.6 67.2)">)</text>
<text x="281.1" y="75" transform="rotate(-90 281.1 75)">(</text>
<text x="291.6" y="75.6" transform="rotate(-90 291.6 75.6)">(</text>
<text x="204.8" y="114.2" transform="rotate(-90 204.8 114.2)">)</text>
<text x="204.8" y="122.2" transform="rotate(-90 204.8 122.2)">(</text>
<text x="38.8" y="230.8" transform="rotate(-90 38.8 230.8)">)</text>
<text x="38.8" y="239.1" transform="rotate(-90 38.8 239.1)">(</text>
</g>
<text font-size="6.8" x="402.8" y="266.8">4:5</text>
<g font-size="6.1">
<text x="305.1" y="286.6">Сталь 40Х ГОСТ4593-71</text>
<text x="380" y="286.6">ООО &quot;ПТО&quot;</text>
</g>
<g font-size="5.9">
<text x="35.6" y="104.1">B</text>
<text x="224.5" y="143.3">A</text>
<text x="136.9" y="199.2">А-А</text>
<text x="109.1" y="277.8">B</text>
<text x="164.5" y="281.1">A</text>
</g>
<g font-size="5.3">
<text x="12.3" y="46.6" transform="rotate(-90 12.3 46.6)">Перв. примен.</text>
<text x="12.3" y="102.8" transform="rotate(-90 12.3 102.8)">Справ. №</text>
<text x="12.3" y="175.8" transform="rotate(-90 12.3 175.8)">Подп. и дата</text>
<text x="12.3" y="205.5" transform="rotate(-90 12.3 205.5)">Инв. № дубл.</text>
<text x="12.3" y="230.6" transform="rotate(-90 12.3 230.6)">Взам. инв. №</text>
<text x="12.3" y="260.8" transform="rotate(-90 12.3 260.8)">Подп. и дата</text>
<text x="12.3" y="290.5" transform="rotate(-90 12.3 290.5)">Инв. № подл.</text>
<text x="295.8" y="296">Копировал</text>
<text x="365" y="295.9">Формат A3</text>
</g>
<g font-size="5.1">
<text x="393.2" y="16.8">2,5</text>
<text x="159.6" y="30.2">276</text>
<text x="142.9" y="40.2">240,1*</text>
<text x="245.5" y="40.2">10,3</text>
<text x="259.5" y="40.2">25,6</text>
<text x="334.6" y="39.7">24</text>
<text x="341.7" y="39.7">0,05</text>
<text x="366.5" y="45.5" transform="rotate(30 366.5 45.5)">120</text>
<text x="392.5" y="45.4">70</text>
<text x="145.9" y="53.3" transform="rotate(-90 145.9 53.3)">29</text>
<text x="211.5" y="51.9">6,5</text>
<text x="58.3" y="58">19</text>
<text x="72" y="58">15</text>
<text x="205.3" y="57.1">2 отв.</text>
<text x="230.5" y="56.5">6,5</text>
<text x="264.1" y="56.3">14,6</text>
<text x="306.3" y="59.7">8 K6</text>
<text x="177.2" y="61.6">0,5х30</text>
<text x="392.9" y="62">57</text>
<text x="220.7" y="80.9" transform="rotate(-90 220.7 80.9)">28</text>
<text x="280.4" y="85.1" transform="rotate(-90 280.4 85.1)">30 k6</text>
<text x="290.9" y="84.9" transform="rotate(-90 290.9 84.9)">35 f8</text>
<text x="392.9" y="95.1" transform="rotate(-67 392.9 95.1)">45</text>
<text x="55.5" y="96.6">1,25</text>
<text x="124.7" y="101.4">188</text>
<text x="213.8" y="100.7">1,25</text>
<text x="236.5" y="100.7">1,25</text>
<text x="320.2" y="96.3" transform="rotate(56 320.2 96.3)">60</text>
<text x="256.6" y="102.7">1,25</text>
<text x="378.3" y="104.7" transform="rotate(-45 378.3 104.7)">19</text>
<text x="249.5" y="117">50,4</text>
<text x="346.5" y="122.1">3/8-16 UNC</text>
<text x="346.5" y="127.4">3 отв.</text>
<text x="375.3" y="128.6" transform="rotate(-30 375.3 128.6)">120</text>
<text x="204.1" y="132.3" transform="rotate(-90 204.1 132.3)">30 h7</text>
<text x="257.3" y="139.2" transform="rotate(-90 257.3 139.2)">34,4</text>
<text x="264.1" y="139" transform="rotate(-90 264.1 139)">29,3</text>
<text x="278.5" y="147.2">1,5х45</text>
<text x="289" y="168.1" transform="rotate(-90 289 168.1)">20</text>
<text x="35.8" y="182.5" transform="rotate(-90 35.8 182.5)">7</text>
<text x="260.7" y="187.6">22,5</text>
<text x="236.8" y="196.2" transform="rotate(-90 236.8 196.2)">28</text>
<text x="72.2" y="207.5">2</text>
<text x="42.3" y="211.9">4х45</text>
<text x="90.6" y="211.4">1,5</text>
<text x="318.3" y="210.9">1. 42...46 HRCэ;</text>
<text x="67.8" y="220.8" transform="rotate(-57 67.8 220.8)">45</text>
<text x="90.6" y="216.6">4 места</text>
<text x="166.2" y="221.8">14</text>
<text x="318.3" y="216.2">2. *- размеры для справок;</text>
<text x="318.3" y="221.4">3. Предельные отклонения по H12; h12;</text>
<text x="393.3" y="221.4">IT12/2;</text>
<text x="318.3" y="226.7">4. Неуказанные фаски- 0.5х45 , радиусы- R0.5 мм.</text>
<text x="170.2" y="228.3">10</text>
<text x="112.1" y="241.6" transform="rotate(-90 112.1 241.6)">19</text>
<text x="38.1" y="251.6" transform="rotate(-90 38.1 251.6)">19,9 h9</text>
<text x="200.4" y="261.5">M10</text>
<text x="47.2" y="267.6">1,25</text>
<text x="63.4" y="273.3" transform="rotate(-90 63.4 273.3)">15,6</text>
<text x="90.6" y="270.4">4</text>
<text x="84.2" y="278.8">2,5</text>
<text x="84.2" y="284">2 места</text>
<text x="106.7" y="283.2">8:5</text>
<text x="162.8" y="286.4">2:1</text>
</g>
<g font-size="4.5">
<text x="369.1" y="256.1">Лит.</text>
<text x="383.9" y="256.1">Масса</text>
<text x="399" y="256.1">Масштаб</text>
<text x="230.5" y="261.1">Изм.</text>
<text x="238" y="261.1">Лист</text>
<text x="251.7" y="261.1">№ докум.</text>
<text x="273.7" y="261.1">Подп.</text>
<text x="286" y="261.1">Дата</text>
<text x="231.4" y="266.1">Pазраб.</text>
<text x="248.4" y="266.1">Арзамасов В.В.</text>
<text x="231.4" y="271.1">Пров.</text>
<text x="231.4" y="281.1">Нач.отд.</text>
<text x="231.4" y="276.1">Т.контр.</text>
<text x="366" y="276.1">Лист</text>
<text x="379.4" y="276.1">1</text>
<text x="385.3" y="276.1">Листов</text>
<text x="405.4" y="276.1">1</text>
<text x="231.4" y="286.1">Н.контр.</text>
<text x="231.4" y="291.1">Утв.</text>
</g>
<text font-size="3.5" x="285.8" y="265.7">31.05.19</text>
<g font-size="3.1">
<text x="316" y="57.6">+0,002</text>
<text x="397.2" y="59.9">+0,1</text>
<text x="316" y="60.4">-0,007</text>
<text x="397.2" y="62.7">-0,1</text>
<text x="278.3" y="73.6" transform="rotate(-90 278.3 73.6)">+0,015</text>
<text x="281.1" y="73.6" transform="rotate(-90 281.1 73.6)">+0,002</text>
<text x="288.8" y="74.3" transform="rotate(-90 288.8 74.3)">-0,025</text>
<text x="291.6" y="74.3" transform="rotate(-90 291.6 74.3)">-0,064</text>
<text x="204.8" y="120.8" transform="rotate(-90 204.8 120.8)">-0,021</text>
<text x="38.8" y="237.7" transform="rotate(-90 38.8 237.7)">-0,052</text>
</g>
</svg>
